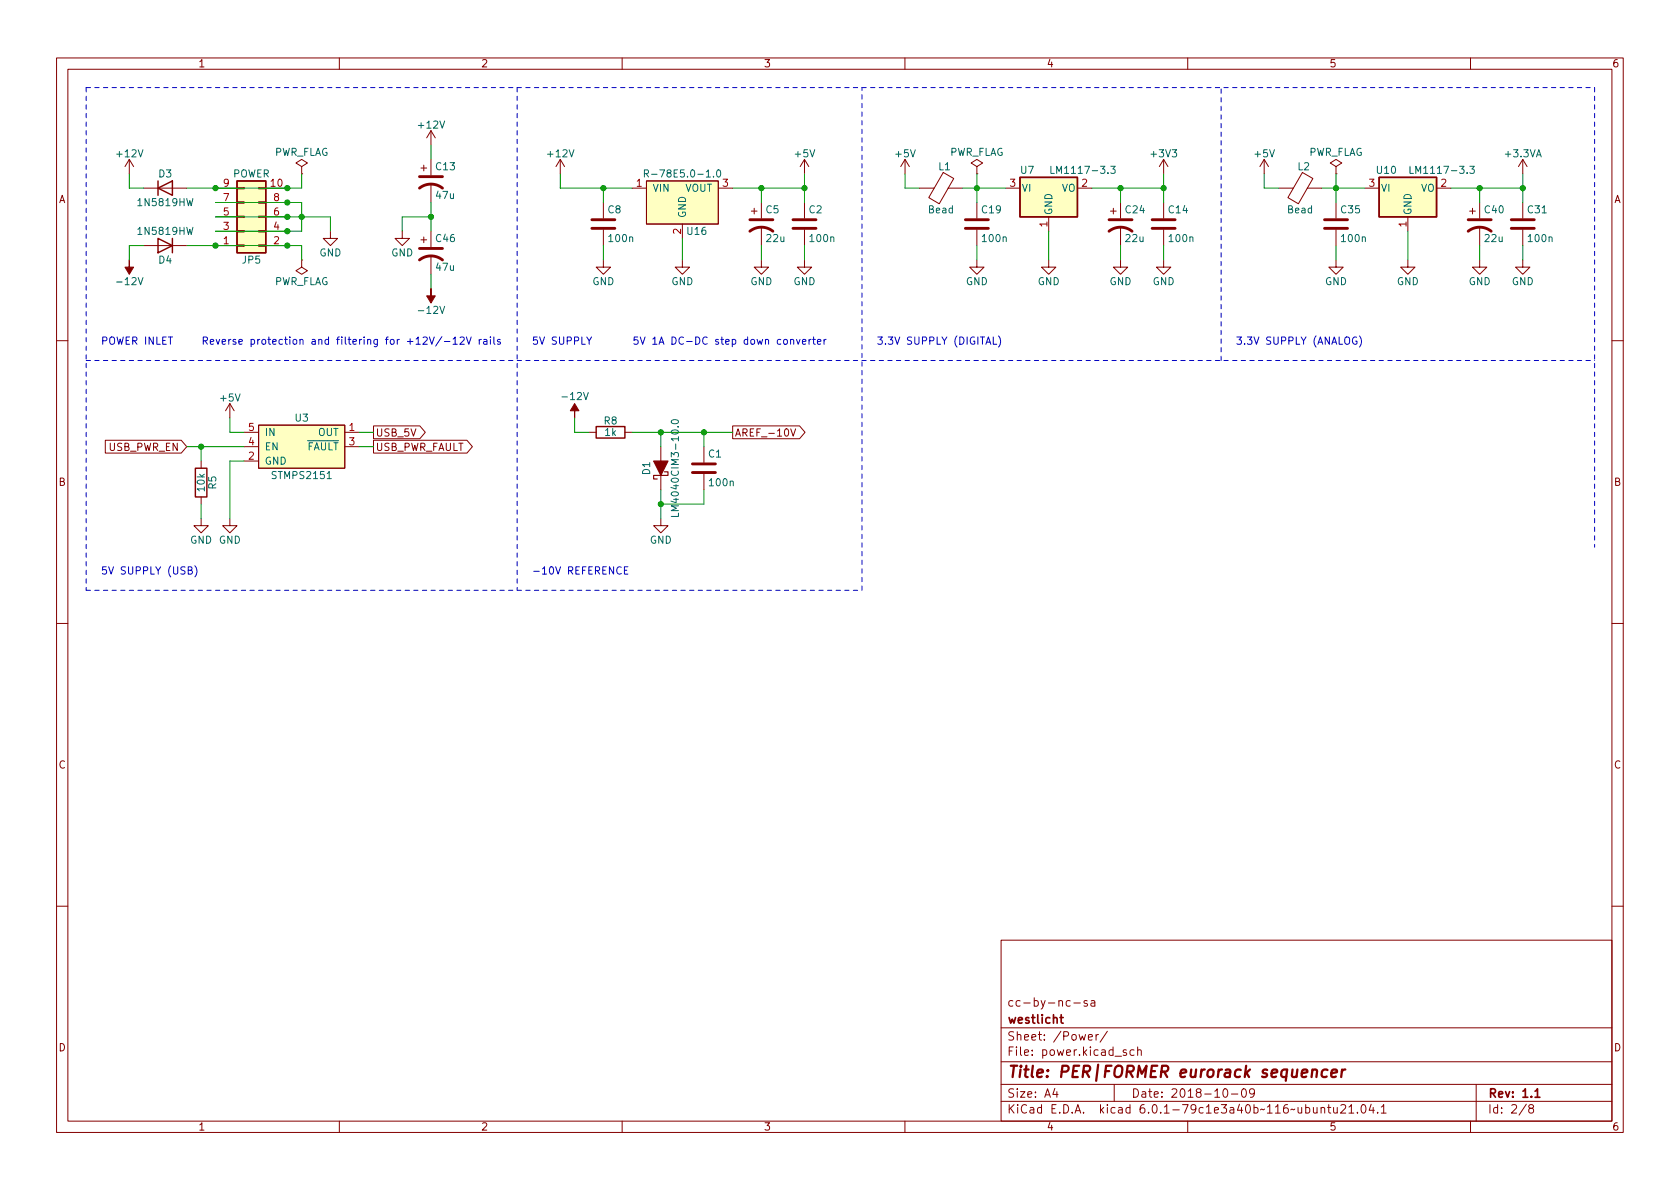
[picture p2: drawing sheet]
<svg xmlns="http://www.w3.org/2000/svg" width="297mm" height="210mm" viewBox="0 0 297 210" stroke-linecap="round" stroke-linejoin="round" font-family="sans-serif">
<g fill="none" stroke="#840000" stroke-width=".18">
<path d="M10 10.2h277v190.1h-277zM12 12.2h273v186.1h-273zM60 10.2v2M110 10.2v2M160 10.2v2M210 10.2v2M260 10.2v2M22.9 28.2l-.8 1.3M22.9 28.2v2.5M22.9 28.2l.7 1.3M25.4 33.3h7.6M38.1 33.3h3.8"/>
<path d="M38.1 38.3h3.8M38.1 35.8h3.8M41.9 33.1h1.3v.3h-1.3zM41.9 35.7h1.3v.2h-1.3zM41.9 38.2h1.3v.3h-1.3zM45.7 33.1h1.3v.3h-1.3zM45.7 35.7h1.3v.2h-1.3zM45.7 38.2h1.3v.3h-1.3zM47 33.3h3.8M47 38.3h3.8M47 35.8h3.8M53.3 29.5l1.1-.7-1.1-.6-1 .6 1 .7v1.2"/>
<path d="M53.3 30.7h.1M74.4 29.7h1M74.9 29.2v1M76.2 23.1l-.8 1.3M76.2 23.1v2.5M76.2 28.2v2.8M76.2 32.5v3.3M76.2 23.1l.8 1.3M99.1 28.2l-.8 1.3M99.1 28.2v2.5M99.1 28.2l.7 1.3M106.7 35.8v2.8"/>
<path d="M111.8 33.3h2.5M114.3 32h12.7v7.6h-12.7zM120.6 39.6v2.6M127 33.3h2.5M132.8 37.3h1.1M133.3 36.8v1M134.6 35.8v2.8M142.2 28.2v2.5M142.2 35.8v2.8M142.2 28.2l-.7 1.3M142.2 28.2l.8 1.3M160 28.2v2.5"/>
<path d="M160 28.2l-.7 1.3M160 28.2l.8 1.3M162.6 33.3h2.6M166.8 30.5l1.8 1.1-2.5 4.4-1.9-1.1zM167.6 33.3h2.6M172.7 29.5l1-.7-1-.6-1 .6 1 .7v1.2M172.7 30.7h.1M172.7 35.8v2.8M177.8 33.3h2.5M185.4 38.3v2.6M190.5 33.3h2.5M196.3 37.3h1.1"/>
<path d="M196.8 36.8v1M198.1 35.8v2.8M205.7 28.2v2.5M205.7 35.8v2.8M205.7 28.2l-.7 1.3M205.7 28.2l.8 1.3M223.5 28.2l-.7 1.3M223.5 28.2v2.5M223.5 28.2l.8 1.3M226.1 33.3h2.6M230.3 30.5l1.8 1.1-2.5 4.4-1.9-1.1zM231.1 33.3h2.6"/>
<path d="M236.2 29.5l1-.7-1-.6-1 .6 1 .7v1.2M236.2 30.7h.1M236.2 35.8v2.8M241.3 33.3h2.5M248.9 38.3v2.6M254 33.3h2.5M259.8 37.3h1.1M260.3 36.8v1M261.6 35.8v2.8M269.2 28.2v2.5M269.2 35.8v2.8M269.2 28.2l-.7 1.3"/>
<path d="M269.2 28.2l.8 1.3M25.4 43.4h7.6M38.1 43.4h3.8M38.1 40.9h3.8M41.9 40.8h1.3v.2h-1.3zM41.9 43.3h1.3v.3h-1.3zM45.7 40.8h1.3v.2h-1.3zM45.7 43.3h1.3v.3h-1.3zM47 43.4h3.8M47 40.9h3.8M53.3 46v1.2l1.1 .7-1.1 .6-1-.6 1-.7M53.3 46h.1"/>
<path d="M58.4 40.9v1.3h1.3l-1.3 1.2-1.3-1.2h1.3M71.1 40.9v1.3h1.3l-1.3 1.2-1.3-1.2h1.3M74.4 42.4h1M74.9 41.9v1M76.2 40.9v2.8M76.2 45.2v3.3M106.7 46v1.2h1.2l-1.2 1.3-1.3-1.3h1.3M106.7 40.6v2.8M120.6 46v1.2h1.3l-1.3 1.3-1.2-1.3h1.2M134.6 46v1.2h1.3l-1.3 1.3-1.3-1.3h1.3M134.6 40.1v3.3M142.2 46v1.2h1.3l-1.3 1.3-1.2-1.3h1.2"/>
<path d="M142.2 40.6v2.8M172.7 46v1.2h1.3l-1.3 1.3-1.3-1.3h1.3M172.7 40.6v2.8M185.4 46v1.2h1.3l-1.3 1.3-1.3-1.3h1.3M198.1 46v1.2h1.3l-1.3 1.3-1.3-1.3h1.3M198.1 40.1v3.3M205.7 46v1.2h1.3l-1.3 1.3-1.2-1.3h1.2M205.7 40.6v2.8M236.2 46v1.2h1.3l-1.3 1.3-1.3-1.3h1.3M236.2 40.6v2.8M248.9 46v1.2h1.3l-1.3 1.3-1.3-1.3h1.3M261.6 46v1.2h1.3l-1.3 1.3-1.3-1.3h1.3"/>
<path d="M261.6 40.1v3.3M269.2 46v1.2h1.3l-1.3 1.3-1.2-1.3h1.2M269.2 40.6v2.8M10 60.2h2M18.6 77.9h13.4l1 1.1-1 1.1h-13.4zM40.6 71.4l-.7 1.2M40.6 71.4v2.5M40.6 71.4l.8 1.2M43.2 76.4h2.5M43.2 79h2.5M45.7 75.2h15.3v7.6h-15.3zM61 76.4h2.5"/>
<path d="M61 79h2.5M66 77.9h16.6l.9 1.1-.9 1.1h-16.6zM66 75.3h8.2l1 1.1-1 1.2h-8.2zM104.1 76.4h1.3M110.5 76.4h1.3M116.8 79v7.6M124.5 79v2.8M129.5 75.3h11.9l.9 1.1-.9 1.2h-11.9zM139.8 75.8l.4 1.3 .5-1.3M285 60.2h2M35.6 91.7v1.3h1.2l-1.2 1.2-1.3-1.2h1.3M35.6 81.5v1.3"/>
<path d="M35.6 87.9v1.2M40.6 91.7v1.3h1.3l-1.3 1.2-1.2-1.2h1.2M43.2 81.5h2.5M116.8 91.7v1.3h1.3l-1.3 1.2-1.2-1.2h1.2M124.5 83.8v2.8M10 110.2h2M285 110.2h2M10 160.2h2M177 166.3h108v32h-108zM189.9 177.4h1.1M192.2 177l-.3-.1-.3 .2 .1 .3 .5 .1v.4h-.6M192.9 177h.6l.1 .9"/>
<path d="M193.6 177.3l-.5 .1a.29 .29 0 0 0-.2 .2 .29 .29 0 0 0 .2 .3h.5M285 160.2h2M60 198.3v2M110 198.3v2M160 198.3v2M177 194.8h108M177 191.8h108M177 187.8h108M177 181.8h108M186.5 192.5l-.4 1h1M186.9 193v1M192.4 183.4l.7-.1v-.3l-.5-.1-.2 .2 .1 .8h.6"/>
<path d="M193.8 182.9v1M194.2 182.9l-.3 .1-.1 .2M195.8 182.4l-1.3 1.9M197 191.8v3M199.1 185.7l-.3-.1-.2 .2v.3l.5 .1v.4h-.5M200.5 185.7l-.4-.1-.3 .3v.4l.1 .3h.6M201.1 185.8l.3-.2 .3 .1 .1 .9M201.1 185.1v1.5M210 198.3v2M216.4 192.6l.2-.1a.81 .81 0 0 1 .6 .7 .81 .81 0 0 1-.3 .8h-.2a.81 .81 0 0 1-.6-.6 .81 .81 0 0 1 .3-.8zM217.7 193.5h1.2M219.7 192.6l.2-.1a.81 .81 0 0 1 .5 .7 .81 .81 0 0 1-.3 .8h-.1a.81 .81 0 0 1-.6-.6 .81 .81 0 0 1 .3-.8z"/>
<path d="M221.8 193.2l-.3 .3-.4-.1-.2-.2 .2-.6 .4-.1 .2 .2a.99 .99 0 0 1-.3 1.3h-.3M233.6 196l.2-.2 .3 .1 .1 .9M233.6 195.8v1M234.7 195.8h.6M234.9 195.3v1.3l.4 .2M235.8 195.8l.1 1h.3l.2-.1M236.4 195.8v1M237.1 195.5l.5-.2 .3 .2v.3l-.9 1h.9M238.5 195.8l.4-.5v1.5M238.5 196.8h.9M240 196.7v.1M240.8 195.5l.2-.2a.81 .81 0 0 1 .6 .7 .81 .81 0 0 1-.3 .8h-.2a.81 .81 0 0 1-.3-1.3z"/>
<path d="M242.4 195.3l-.3 1h.9M242.8 195.8v1M243.6 196.7v.1M244.2 195.8l.4-.5v1.5M244.2 196.8h.9M260 198.3v2M261 191.8v6.5M269.9 195.3l-1.3 1.9M270.6 196l-.3-.3 .1-.2 .2-.2 .4 .1 .2 .2-.1 .2-.7 .2-.1 .3v.2l.3 .3h.4l.2-.3-.1-.4-.2-.1"/>
</g>
<path d="M187.4 179.9h.6M187.6 179.4v1.3l.4 .2M271.4 193l.4-.5v1.5M271.4 194h.9" fill="none" stroke="#840000" stroke-width=".3"/>
<path d="M232 189.3a.49 .49 0 0 1 .9 .1l-.1 1.1M234.7 189.2a.66 .66 0 0 0-1 .3v.6l.1 .3 .2 .1 .6-.1M235.4 189.8l1-.2-.1-.4-.1-.1-.6 .1-.2 1 .2 .3 .6-.1M237.3 189.1l-.2 1.4M237.9 189.1l-.4 .1-.2 .3" fill="none" stroke="#840000" stroke-width=".4"/>
<path d="M27.9 33.3l2.6-1.3v2.5zM27.9 32v2.5M41.9 32h5.1v12.7h-5.1zM180.3 31.4h10.2v6.9h-10.2zM243.8 31.4h10.2v6.9h-10.2zM27.9 42.2l2.6 1.2-2.6 1.3zM30.5 42.2v2.5M105.4 75.4h5.1v2.1h-5.1zM34.5 82.8h2.1v5.1h-2.1z" fill="none" stroke="#840000" stroke-width=".25"/>
<g fill="#840000" stroke="#840000" stroke-width=".18">
<path d="M22.9 46v1.2h.7l-.7 1.3-.8-1.3h.8z"/>
<path d="M76.2 51v1.3h.8l-.8 1.3-.8-1.3h.8z"/>
<path d="M101.6 71.4l.8 1.2h-.8v1.3v-1.3h-.8z"/>
</g>
<g fill="#ffffc2" stroke="#ffffc2" stroke-width=".18">
<path d="M45.7 75.2h15.3v7.6h-15.3z"/>
<path d="M114.3 32h12.7v7.6h-12.7z"/>
<path d="M243.8 31.4h10.2v6.9h-10.2z"/>
<path d="M41.9 32h5.1v12.7h-5.1z"/>
<path d="M180.3 31.4h10.2v6.9h-10.2z"/>
</g>
<g fill="none" stroke="#840000" stroke-width=".51">
<path d="M74.2 33.3a3.3 3.3 0 0 1 4 0M74.2 31.2h4M104.6 38.9h4.1M132.6 38.9h4.1M140.2 38.9h4.1M170.7 38.9h4.1M196.1 38.9h4.1M203.7 38.9h4.1M234.2 38.9h4.1M259.6 38.9h4.1M267.2 38.9h4.1M74.2 46a3.3 3.3 0 0 1 4 0"/>
<path d="M74.2 43.9h4M104.6 40.4h4.1M132.6 40.9a3.3 3.3 0 0 1 4.1 0M140.2 40.4h4.1M170.7 40.4h4.1M196.1 40.9a3.3 3.3 0 0 1 4.1 0M203.7 40.4h4.1M234.2 40.4h4.1M259.6 40.9a3.3 3.3 0 0 1 4.1 0M267.2 40.4h4.1M122.4 83.6h4.1M122.4 82h4.1"/>
</g>
<path d="M113.9 30.7l.6-.1 .2-.1-.1-.3-.7-.2v1.3M114.2 30.7l.5 .6M126.8 30.2l.2-.2a.68 .68 0 0 1 .4 .7 .68 .68 0 0 1-.4 .6l-.2-.1-.1-.4zM185.8 29.4v1.3h.6M196.4 29.4h.8l-.5 .5 .4 .1v.5l-.2 .2-.5-.2M249.3 29.4v1.3h.6M259.9 29.4h.8l-.5 .5 .4 .1v.5l-.2 .2-.5-.2M118.7 74.4a.75 .75 0 0 1 1.3 .2 .72 .72 0 0 1-1.3-.1zM120 90.7v.6h-1.3" fill="none" stroke="#006464" stroke-width=".18"/>
<path d="M115.6 81.5h2.5l-1.3 2.6z" fill="#840000" stroke="#840000" stroke-width=".2"/>
<path d="M117.5 83.4h.6v.7h-2.5v.6h.6" fill="none" stroke="#840000" stroke-width=".2"/>
<g fill="none" stroke="#0000c2" stroke-width=".18">
<path d="M75.9 59.6l.4 1.3 .5-1.3M78.1 59.5l-1.1 1.7M80.1 60l.4-.4v1.3M81.3 59.7l.5-.1 .3 .4-.8 .9h.8M82.5 59.6l.4 1.3 .4-1.3M86.7 59.6v.1M87.3 59.6v1.1l.2 .2M103.7 59.6l.5 .7 .4-.7M143.9 59.6v1.1l.3 .2M175.6 59.6v1.3h.6M176.5 59.4a1.49 1.49 0 0 1 0 2M239.9 59.6a.6 .6 0 0 0-.8 .6 .6 .6 0 0 0 .8 .6v-.5h-.2"/>
<path d="M240.4 59.4a1.49 1.49 0 0 1 0 2M78.6 60.4h1M80.1 60.9h.8M84.7 60v.9M85.1 60l-.4 .3M85.5 60.1h.5l.1 .8M86.1 60.3l-.4 .1-.2 .2 .2 .3 .4-.1M86.7 60v.9M88.4 60.1l-.3-.1-.2 .2 .1 .2 .4 .1v.3h-.5M140.8 60l.3 .9 .3-.9M141.9 60.4l.6-.1-.1-.2-.3-.1-.2 .2v.6h.5M143 60v.9"/>
<path d="M143.4 60l-.4 .3M143.7 60h.5M144.5 60.4l.6-.1v-.2l-.4-.1-.2 .2 .1 .6h.5M145.7 60v.9M146.1 60l-.4 .3M33.3 100.8h.5l.2-.2-.1-.3-.6-.1v1.3h.5l.2-.1v-.3l-.3-.3M34.4 100a1.49 1.49 0 0 1 0 2M110.4 100.8h.4M111 100.2h-.6v1.3h.6"/>
</g>
<path d="M15.2 15.5h266.7M15.2 15.5v88.9M91.4 15.5v88.9M281.9 15.5v81.3M15.2 63.7h266.7M215.9 63.7v-48.2M15.2 104.4h137.2M152.4 104.4v-88.9" fill="none" stroke="#0000c2" stroke-width=".18" stroke-dasharray=".8 .8"/>
<g fill="none" stroke="#009600" stroke-width=".18">
<path d="M22.9 30.7v2.6h2.5M38.1 35.8h15.2v5.1h-15.2M38.1 38.3h20.3v2.6M53.3 30.7v2.6h-20.3M76.2 38.3h-5.1v2.6M76.2 25.6v2.6M76.2 35.8v5.1M99.1 30.7v2.6h12.7M106.7 33.3v2.5M129.5 33.3h12.7M134.6 33.3v2.5M142.2 30.7v5.1"/>
<path d="M160 30.7v2.6h2.6M170.2 33.3h7.6M172.7 30.7v5.1M193 33.3h12.7M198.1 33.3v2.5M205.7 30.7v5.1M223.5 30.7v2.6h2.6M233.7 33.3h7.6M236.2 30.7v5.1M256.5 33.3h12.7M261.6 33.3v2.5M269.2 30.7v5.1"/>
<path d="M25.4 43.4h-2.5v2.6M33 43.4h20.3v2.6M76.2 48.5v2.5M106.7 43.4v2.6M120.6 42.2v3.8M134.6 43.4v2.6M142.2 43.4v2.6M172.7 43.4v2.6M185.4 40.9v5.1M198.1 43.4v2.6M205.7 43.4v2.6M236.2 43.4v2.6"/>
<path d="M248.9 40.9v5.1M261.6 43.4v2.6M269.2 43.4v2.6M33 79h10.2M35.6 79v2.5M40.6 73.9v2.5h2.6M63.5 76.4h2.5M63.5 79h2.5M101.6 73.9v2.5h2.5M111.8 76.4h17.7M116.8 76.4v2.6M124.5 76.4v2.6"/>
<path d="M35.6 89.1v2.6M43.2 81.5h-2.6v10.2M116.8 86.6v5.1M124.5 86.6v2.5h-7.7"/>
</g>
<g fill="#009600" stroke="#009600" stroke-width=".18">
<circle cx="116.8" cy="76.4" r=".46"/>
<circle cx="116.8" cy="89.1" r=".46"/>
<circle cx="142.2" cy="33.3" r=".46"/>
<circle cx="134.6" cy="33.3" r=".46"/>
<circle cx="124.5" cy="76.4" r=".46"/>
<circle cx="198.1" cy="33.3" r=".46"/>
<circle cx="261.6" cy="33.3" r=".46"/>
<circle cx="269.2" cy="33.3" r=".46"/>
<circle cx="205.7" cy="33.3" r=".46"/>
<circle cx="236.2" cy="33.3" r=".46"/>
<circle cx="50.8" cy="33.3" r=".46"/>
<circle cx="50.8" cy="35.8" r=".46"/>
<circle cx="53.3" cy="38.3" r=".46"/>
<circle cx="38.1" cy="33.3" r=".46"/>
<circle cx="50.8" cy="40.9" r=".46"/>
<circle cx="50.8" cy="38.3" r=".46"/>
<circle cx="50.8" cy="43.4" r=".46"/>
<circle cx="38.1" cy="43.4" r=".46"/>
<circle cx="35.6" cy="79" r=".46"/>
<circle cx="106.7" cy="33.3" r=".46"/>
<circle cx="76.2" cy="38.3" r=".46"/>
<circle cx="172.7" cy="33.3" r=".46"/>
</g>
<text font-size="2.8" fill="#840000" x="178" y="190.6">Title: PER|FORMER eurorack sequencer</text>
<g font-size="2.1" fill="#840000">
<text x="178" y="178">cc-by-nc-sa</text>
<text x="178" y="184">Sheet: /Power/</text>
<text x="178" y="181">westlicht</text>
<text x="178" y="186.7">File: power.kicad_sch</text>
<text x="178" y="196.9">KiCad E.D.A. kicad 6.0.1-79c1e3a40b~116~ubuntu21.04.1</text>
<text x="178" y="194.1">Size: A4</text>
<text x="200" y="194.1">Date: 2018-10-09</text>
<text x="263" y="194.1">Rev: 1.1</text>
<text x="263" y="196.9">Id: 2/8</text>
</g>
<g font-size="1.8" fill="#840000">
<text x="35" y="11.9">1</text>
<text x="85" y="11.9">2</text>
<text x="135" y="11.9">3</text>
<text x="185" y="11.9">4</text>
<text x="235" y="11.9">5</text>
<text x="285" y="11.9">6</text>
<text x="10.3" y="35.9">A</text>
<text x="285.3" y="35.9">A</text>
<text x="66.4" y="77.2">USB_5V</text>
<text x="129.9" y="77.2">AREF_-10V</text>
<text x="19.2" y="79.7">USB_PWR_EN</text>
<text x="66.4" y="79.7">USB_PWR_FAULT</text>
<text x="10.3" y="85.9">B</text>
<text x="285.3" y="85.9">B</text>
<text x="10.3" y="135.9">C</text>
<text x="285.3" y="135.9">C</text>
<text x="10.3" y="185.9">D</text>
<text x="285.3" y="185.9">D</text>
<text x="35" y="199.9">1</text>
<text x="85" y="199.9">2</text>
<text x="135" y="199.9">3</text>
<text x="185" y="199.9">4</text>
<text x="235" y="199.9">5</text>
<text x="285" y="199.9">6</text>
</g>
<g font-size="1.8" fill="#006464">
<text x="74.1" y="22.7">+12V</text>
<text x="20.8" y="27.8">+12V</text>
<text x="48.4" y="27.6">PWR_FLAG</text>
<text x="97" y="27.8">+12V</text>
<text x="140.6" y="27.8">+5V</text>
<text x="158.4" y="27.8">+5V</text>
<text x="167.8" y="27.6">PWR_FLAG</text>
<text x="203.7" y="27.8">+3V3</text>
<text x="221.9" y="27.8">+5V</text>
<text x="231.3" y="27.6">PWR_FLAG</text>
<text x="266.3" y="27.8">+3.3VA</text>
<text x="28.1" y="31.4">D3</text>
<text x="41.1" y="31.4">POWER</text>
<text x="77.1" y="30.1">C13</text>
<text x="77.2" y="35.2">47u</text>
<text x="115.3" y="33.9">VIN</text>
<text x="115.4" y="31.4">R-78E5.0-1.0</text>
<text x="121.1" y="33.9">VOUT</text>
<text x="166" y="30.1">L1</text>
<text x="180.5" y="30.7">U7</text>
<text x="180.6" y="33.9">VI</text>
<text x="186.7" y="30.7">LM1117-3.3</text>
<text x="187.7" y="33.9">VO</text>
<text x="229.5" y="30.1">L2</text>
<text x="243.5" y="30.7">U10</text>
<text x="244.1" y="33.9">VI</text>
<text x="250.2" y="30.7">LM1117-3.3</text>
<text x="251.2" y="33.9">VO</text>
<text x="24.6" y="41.5">1N5819HW</text>
<text x="24.6" y="36.4">1N5819HW</text>
<text x="107.5" y="37.7">C8</text>
<text x="121.3" y="38.6" transform="rotate(-90 121.3 38.6)">GND</text>
<text x="121.6" y="41.5">U16</text>
<text x="135.4" y="37.7">C5</text>
<text x="143.1" y="37.7">C2</text>
<text x="164.2" y="37.7">Bead</text>
<text x="173.7" y="37.7">C19</text>
<text x="186.1" y="38.1" transform="rotate(-90 186.1 38.1)">GND</text>
<text x="199.1" y="37.7">C24</text>
<text x="206.7" y="37.7">C14</text>
<text x="227.7" y="37.7">Bead</text>
<text x="237.2" y="37.7">C35</text>
<text x="249.6" y="38.1" transform="rotate(-90 249.6 38.1)">GND</text>
<text x="262.6" y="37.7">C40</text>
<text x="270.2" y="37.7">C31</text>
<text x="28.1" y="46.6">D4</text>
<text x="42.9" y="46.6">JP5</text>
<text x="56.5" y="45.3">GND</text>
<text x="69.2" y="45.3">GND</text>
<text x="77.1" y="42.8">C46</text>
<text x="77.2" y="47.9">47u</text>
<text x="107.8" y="42.8">100n</text>
<text x="135.6" y="42.8">22u</text>
<text x="143.3" y="42.8">100n</text>
<text x="173.8" y="42.8">100n</text>
<text x="199.1" y="42.8">22u</text>
<text x="206.8" y="42.8">100n</text>
<text x="237.3" y="42.8">100n</text>
<text x="262.6" y="42.8">22u</text>
<text x="270.3" y="42.8">100n</text>
<text x="21" y="50.4">-12V</text>
<text x="48.4" y="50.4">PWR_FLAG</text>
<text x="104.7" y="50.4">GND</text>
<text x="118.7" y="50.4">GND</text>
<text x="132.7" y="50.4">GND</text>
<text x="140.3" y="50.4">GND</text>
<text x="170.8" y="50.4">GND</text>
<text x="183.5" y="50.4">GND</text>
<text x="196.2" y="50.4">GND</text>
<text x="203.8" y="50.4">GND</text>
<text x="234.3" y="50.4">GND</text>
<text x="247" y="50.4">GND</text>
<text x="259.7" y="50.4">GND</text>
<text x="267.3" y="50.4">GND</text>
<text x="74.3" y="55.5">-12V</text>
<text x="39" y="71">+5V</text>
<text x="99.7" y="70.7">-12V</text>
<text x="46.7" y="77.1">IN</text>
<text x="52.2" y="74.5">U3</text>
<text x="56.2" y="77.1">OUT</text>
<text x="106.8" y="75.1">R8</text>
<text x="107" y="77.1">1k</text>
<text x="46.7" y="82.2">GND</text>
<text x="46.7" y="79.6">EN</text>
<text x="52.8" y="79.6">~{FAULT}</text>
<text x="114.9" y="83.9" transform="rotate(-90 114.9 83.9)">D1</text>
<text x="125.3" y="80.9">C1</text>
<text x="36.2" y="86.8" transform="rotate(-90 36.2 86.8)">10k</text>
<text x="38.2" y="86.5" transform="rotate(-90 38.2 86.5)">R5</text>
<text x="48.3" y="84.7">STMPS2151</text>
<text x="125.5" y="86">100n</text>
<text x="120" y="90.2" transform="rotate(-90 120 90.2)">LM4040CIM3-10.0</text>
<text x="33.6" y="96.1">GND GND</text>
<text x="114.9" y="96.1">GND</text>
</g>
<g font-size="1.8" fill="#a90000">
<text x="39.5" y="35.6">7</text>
<text x="39.5" y="33">9</text>
<text x="47.9" y="33">10</text>
<text x="48.4" y="35.6">8</text>
<text x="112.5" y="33">1</text>
<text x="127.8" y="33">3</text>
<text x="178.6" y="33">3</text>
<text x="191.3" y="33">2</text>
<text x="242.1" y="33">3</text>
<text x="254.8" y="33">2</text>
<text x="39.5" y="40.6">3</text>
<text x="39.5" y="38.1">5</text>
<text x="48.4" y="40.6">4</text>
<text x="48.4" y="38.1">6</text>
<text x="120.4" y="41.4" transform="rotate(-90 120.4 41.4)">2</text>
<text x="185.2" y="40.1" transform="rotate(-90 185.2 40.1)">1</text>
<text x="248.7" y="40.1" transform="rotate(-90 248.7 40.1)">1</text>
<text x="39.5" y="43.2">1</text>
<text x="48.4" y="43.2">2</text>
<text x="44" y="76.2">5</text>
<text x="61.7" y="76.2">1</text>
<text x="44" y="81.3">2</text>
<text x="44" y="78.7">4</text>
<text x="61.7" y="78.7">3</text>
</g>
<g font-size="1.8" fill="#0000c2">
<text x="17.8" y="60.9">POWER INLET</text>
<text x="35.6" y="60.9">Reverse protection and filtering for +12V/-12V rails</text>
<text x="94" y="60.9">5V SUPPLY</text>
<text x="111.8" y="60.9">5V 1A DC-DC step down converter</text>
<text x="154.9" y="60.9">3.3V SUPPLY (DIGITAL)</text>
<text x="218.4" y="60.9">3.3V SUPPLY (ANALOG)</text>
<text x="17.8" y="101.6">5V SUPPLY (USB)</text>
<text x="94" y="101.6">-10V REFERENCE</text>
</g>
</svg>
